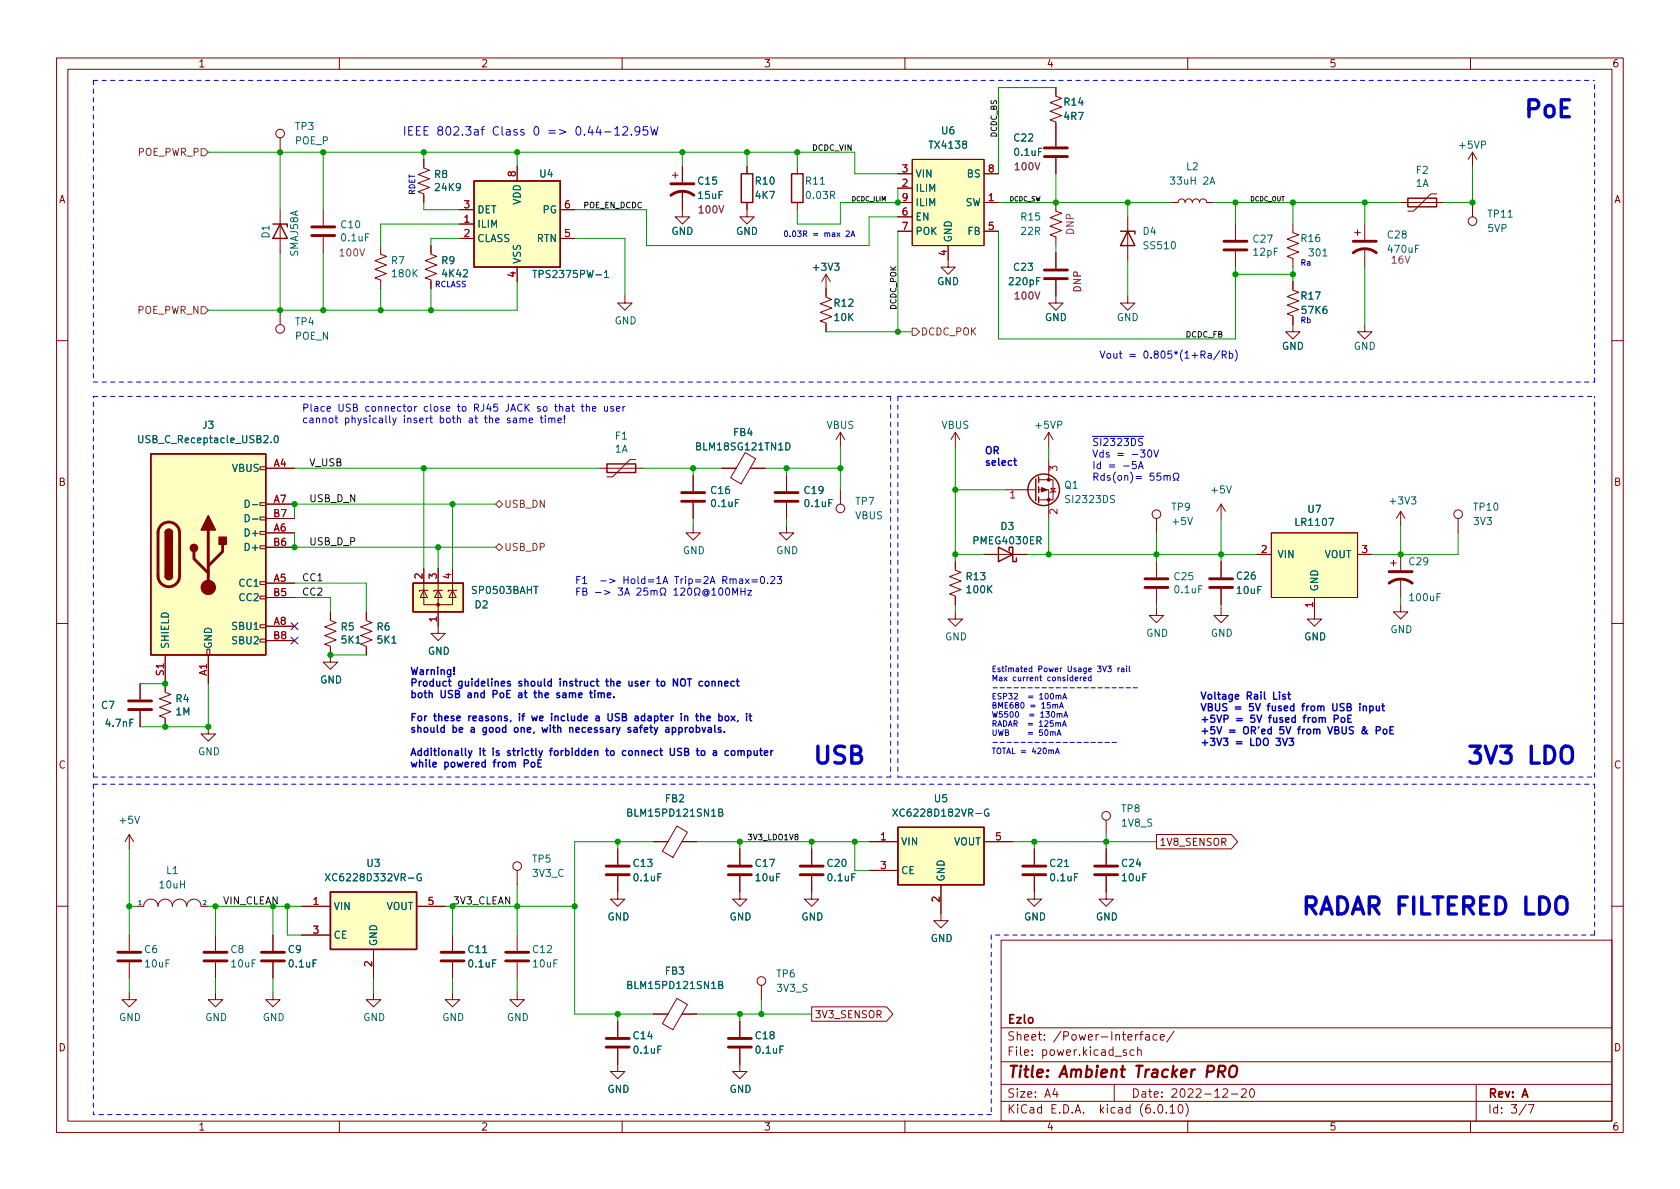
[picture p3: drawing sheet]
<svg xmlns="http://www.w3.org/2000/svg" width="297mm" height="210mm" viewBox="0 0 297 210" stroke-linecap="round" stroke-linejoin="round" font-family="sans-serif">
<g fill="none" stroke="#840000" stroke-width=".18">
<path d="M10 10.2h277v190.1h-277zM12 12.2h273v186.1h-273zM60 10.2v2M110 10.2v2M160 10.2v2M186.7 15.5v1.5l1 .4-2 .8 2 .7-2 .8 2 .7-2 .8 1 .4v4.3M210 10.2v2M260 10.2v2M49.5 24.4v2.5M49.5 37.1v7.6M57.1 37.1v2.8M74.9 28.2v1.5l1 .4-2 .8 2 .7-2 .8 2 .7-2 .8 1 .4v1.5"/>
<path d="M81.3 39.6h2.5M81.3 37.1h2.5M91.4 29.5v2.5M99.1 37.1h2.5M118.9 31h1M119.4 30.5v1M120.6 33.8v4.5h1.3l-1.3 1.3-1.2-1.3h1.2M120.6 29.5v2.8M132.1 35.8v2.5h1.2l-1.2 1.3-1.3-1.3h1.3M132.1 29.5v1.2M141 29.5v1.2M141 35.8v1.3"/>
<path d="M158.7 35.8h2.6M158.7 33.3h2.6M158.7 30.7h2.6M158.7 38.3h2.6M161.3 28.2h12.7v15.2h-12.7zM174 35.8h2.5M174 30.7h2.5M186.7 35.8v1.5l1 .4-2 .8 2 .7-2 .8 2 .8-2 .7 1 .4v1.5M186.7 27.9v2.8M199.4 38.3v7.7M207 35.8h1.3a.64 .64 0 0 1 .6-.6 .64 .64 0 0 1 .6 .6 .64 .64 0 0 1 .7-.6 .64 .64 0 0 1 .6 .6 .64 .64 0 0 1 .7-.6 .64 .64 0 0 1 .6 .6 .64 .64 0 0 1 .6-.6 .64 .64 0 0 1 .7 .6h1.2M218.4 39.6v2.8"/>
<path d="M228.6 39.6v1.5l1 .4-2 .8 2 .7-2 .8 2 .8-2 .7 1 .4v1.5M241.3 39.6v2.8M247.6 35.8h7.7M254 34.3h-1l-3.1 3h-1M260.3 26.9l-.7 1.3M260.3 26.9v2.6M260.3 35.8v2.5M260.3 26.9l.8 1.3M49.5 54.9v2.5M57.1 41.9v2.8M67.3 43.4v1.6l1 .3-2 .8 2 .8-2 .7 2 .8-2 .7 1 .4v1.5M76.2 43.4v1.6l1 .3-2 .8 2 .8-2 .7 2 .8-2 .7 1 .4v1.5"/>
<path d="M81.3 42.2h2.5M91.4 47.2v2.6M99.1 42.2h2.5M110.5 52.3v1.3h1.3l-1.3 1.3-1.3-1.3h1.3M146 48.5v4.1l1.1 .4-2.1 .7 2.1 .8-2.1 .7 2.1 .8-2.1 .8 1 .3v1.6M146 48.5l-.7 1.3M146 48.5l.8 1.3M158.7 40.9h2.6M167.6 43.4v3.8h1.3l-1.3 1.3-1.2-1.3h1.2M174 40.9h2.5M186.7 49.5v4.1h1.3l-1.3 1.3-1.3-1.3h1.3M186.7 44.7v2.8"/>
<path d="M199.4 52.3v1.3h1.3l-1.3 1.3-1.3-1.3h1.3M218.4 44.4v2.8M228.6 49.8v1.5l1 .4-2 .7 2 .8-2 .8 2 .7-2 .8 1 .4v2.8h1.3l-1.3 1.2-1.3-1.2h1.3M239.5 41.1h1M240 40.6v1.1M241.3 57.4v1.3h1.3l-1.3 1.2-1.3-1.2h1.3M241.3 43.9v3.3M10 60.2h2M148.6 76.4v2.6M148.6 76.4l-.8 1.3M148.6 76.4l.8 1.3M168.9 76.4v2.6"/>
<path d="M168.9 76.4l-.8 1.3M168.9 76.4l.8 1.3M185.4 76.4l-.7 1.3M185.4 76.4v2.6M185.4 76.4l.8 1.3M285 60.2h2M46 96.5h1v.5h-1zM46 94h1v.5h-1zM46 91.4h1v.5h-1zM46 88.9h1v.5h-1zM46 82.5h1v.6h-1zM47 82.8h5.1"/>
<path d="M47 94.2h5.1M47 89.1h5.1M47 96.8h5.1M47 91.7h5.1M106 82.8h7.7M112.4 81.3h-1l-3.1 3h-1M122.6 93v1.2h1.2l-1.2 1.3-1.3-1.3h1.3M122.6 84.1v2.8M122.6 88.9v2.8M127.6 82.8h2.6M131.7 80l1.9 1.1-2.6 4.5-1.8-1.1zM132.7 82.8h2.6"/>
<path d="M139.1 93v1.2h1.2l-1.2 1.3-1.3-1.3h1.3M139.1 84.1v2.8M139.1 88.9v2.8M148.6 86.6v2.5M168.9 99.3v1.5l1 .4-2 .8 2 .7-2 .8 2 .8-2 .7 1 .4v1.5M174 98h7.6M177.8 86.6h5.3M183.6 86.6h1.8v5.1M183.6 84.8h2.6v3.6h-2.6M185.4 81.5v3.3M185.8 86.4h.8l-.4 .6zM186.7 86.9l-.1 .1h-.8l-.1 .1"/>
<path d="M204.5 91.7v2.5M204.5 99.3v2.8M215.9 89.1v2.6M215.9 99.3v2.8M215.9 89.1l-.8 1.3M215.9 89.1l.8 1.3M222.2 98h2.6M224.8 94.2h15.2v11.5h-15.2zM240 98h2.6M245.9 99.6h1M246.4 99.1v1M247.6 90.4v2.6"/>
<path d="M247.6 98v2.8M247.6 90.4l-.7 1.3M247.6 90.4l.8 1.3M257.8 91.7v2.5M10 110.2h2M29.2 115.8v6.6l1 .4-2 .8 2 .7-2 .8 2 .8-2 .7 1 .4v1.5M36.6 114.8h.5v1h-.5zM36.8 115.8v5.1M46 113h1v.5h-1zM46 110.5h1v.5h-1zM46 105.4h1v.5h-1zM46 102.9h1v.5h-1z"/>
<path d="M47 103.1h5.1M47 110.7h5.1M47 105.7h5.1M47 113.3h5.1M58.4 108.2v1.5l1 .4-2 .8 2 .7-2 .8 2 .8-2 .7 1 .4v2.8h1.3l-1.3 1.3-1.3-1.3h1.3M64.8 108.2v1.5l1 .4-2 .8 2 .7-2 .8 2 .8-2 .7 1 .4v1.5M74.9 104.4v2.5h5.1v-2.5M74.9 104.4l.7 1.3h-1.3zM74.9 100.6v3.8M75.7 104.4h-1.5v.2M77.5 100.6v11.4h1.2l-1.2 1.3-1.3-1.3h1.3M77.5 104.4l.6 1.3h-1.3z"/>
<path d="M78.2 104.4h-1.5v.2M80 104.4l.6 1.3h-1.2zM80 100.6v3.8M80.8 104.4h-1.6v.2M168.9 108.2v1.3h1.3l-1.3 1.2-1.3-1.2h1.3M204.5 107.6v1.2h1.2l-1.2 1.3-1.3-1.3h1.3M204.5 104.1v2.8M215.9 107.6v1.2h1.3l-1.3 1.3-1.3-1.3h1.3M215.9 104.1v2.8M232.4 105.7v3.8h1.3l-1.3 1.2-1.3-1.2h1.3M247.6 106.9v1.3h1.3l-1.3 1.3-1.2-1.3h1.2M247.6 102.4v3.3"/>
<path d="M285 110.2h2M24.8 120.9v2.8M24.8 125.7v2.8M36.8 128.5v1.3h1.3l-1.3 1.3-1.2-1.3h1.2M22.9 147.6l-.8 1.2M22.9 147.6v2.5M22.9 147.6l.7 1.2M91.4 153.9v2.6M109.2 154.9v4.1h1.3l-1.3 1.3-1.3-1.3h1.3M109.2 150.1v2.8M115.6 148.8h2.5M119.7 146.1l1.8 1.1-2.5 4.4-1.9-1.1z"/>
<path d="M120.6 148.8h2.6M130.8 154.9v4.1h1.3l-1.3 1.3-1.3-1.3h1.3M130.8 150.1v2.8M143.5 154.9v4.1h1.3l-1.3 1.3-1.3-1.3h1.3M143.5 150.1v2.8M153.7 148.8h5M153.7 153.9h5M166.4 156.5v6.3h1.2l-1.2 1.3-1.3-1.3h1.3M174 148.8h5.1M182.9 154.9v4.1h1.2l-1.2 1.3-1.3-1.3h1.3M182.9 150.1v2.8M195.6 154.9v4.1h1.2l-1.2 1.3-1.3-1.3h1.3"/>
<path d="M195.6 145v2.6M195.6 150.1v2.8M204.5 147.6h13.2l1.1 1.2-1.1 1.3h-13.2zM10 160.2h2M22.9 175.5v1.3h1.2l-1.2 1.2-1.3-1.2h1.3M22.9 165.3v2.8M22.9 170.2v2.8M24.1 160.3h1.3a1.27 1.27 0 0 1 1.3-1.3 1.27 1.27 0 0 1 1.2 1.3 1.27 1.27 0 0 1 1.3-1.3 1.27 1.27 0 0 1 1.3 1.3 1.27 1.27 0 0 1 1.2-1.3 1.27 1.27 0 0 1 1.3 1.3 1.27 1.27 0 0 1 1.3-1.3 1.27 1.27 0 0 1 1.3 1.3h1.2M38.1 175.5v1.3h1.3l-1.3 1.2-1.3-1.2h1.3M38.1 165.3v2.8M38.1 170.2v2.8M48.3 175.5v1.3h1.2l-1.2 1.2-1.3-1.2h1.3"/>
<path d="M48.3 165.3v2.8M48.3 170.2v2.8M53.3 160.3h5.1M53.3 165.3h5.1M66 175.5v1.3h1.3l-1.3 1.2-1.2-1.2h1.2M66 167.9v5.1M73.7 160.3h5M80 175.5v1.3h1.3l-1.3 1.2-1.3-1.2h1.3M80 165.3v2.8M80 170.2v2.8M91.4 175.5v1.3h1.3l-1.3 1.2-1.2-1.2h1.2M91.4 165.3v2.8"/>
<path d="M91.4 170.2v2.8M115.6 179.3h2.5M119.7 176.5l1.8 1.1-2.5 4.5-1.9-1.1zM120.6 179.3h2.6M134.6 174.2v2.6M143.5 178h13.3l1.1 1.3-1.1 1.3h-13.3zM177 166.3h108v32h-108zM285 160.2h2M60 198.3v2M109.2 185.4v4.1h1.3l-1.3 1.2-1.3-1.2h1.3M109.2 180.6v2.8M110 198.3v2"/>
<path d="M130.8 185.4v4.1h1.3l-1.3 1.2-1.3-1.2h1.3M130.8 180.6v2.8M160 198.3v2M177 194.8h108M177 191.8h108M177 187.8h108M177 181.8h108M186.5 192.5l-.4 1h1M186.9 193v1M197 191.8v3M199.1 185.7l-.3-.1-.2 .2v.3l.5 .1v.4h-.5M200.5 185.7l-.4-.1-.3 .3v.4l.1 .3h.6"/>
<path d="M201.1 185.8l.3-.2 .3 .1 .1 .9M201.1 185.1v1.5M201.5 182.9h.6M202.1 182.4l-.4 .2v1.3M202.6 183h.5l.1 .9M203.2 183.3l-.5 .1a.29 .29 0 0 0-.2 .2 .29 .29 0 0 0 .2 .3h.5M204.6 183l-.5-.1-.2 .3v.4l.1 .3h.6M204.9 195.4l.2-.1a.81 .81 0 0 1 .6 .7 .81 .81 0 0 1-.3 .8h-.2a.81 .81 0 0 1-.6-.6 .81 .81 0 0 1 .3-.8zM205.1 183.4l.8-.1-.1-.3-.4-.1-.3 .2 .1 .8h.6M206.2 196.7v.1M206.9 195.8l.4-.5v1.5M206.9 196.8h.8"/>
<path d="M207.6 182.4l-1.3 1.9M208.5 195.4l.1-.1a.81 .81 0 0 1 .6 .7 .81 .81 0 0 1-.3 .8h-.1a.81 .81 0 0 1-.6-.6 .81 .81 0 0 1 .3-.8zM209.6 195.1a1.72 1.72 0 0 1 0 2.3M210 198.3v2M216.2 192.7l.6-.2 .2 .2 .1 .3-1 1h1M217.7 193.5h1.2M219.5 192.7l.6-.2 .2 .2 .1 .3-1 1h1M221.1 192.7l.2-.2a.81 .81 0 0 1 .6 .7 .81 .81 0 0 1-.3 .8h-.2a.81 .81 0 0 1-.3-1.3zM260 198.3v2M261 191.8v6.5M269.9 195.3l-1.3 1.9M270.2 195.3h1l-.6 1.5"/>
<circle cx="49.5" cy="23.6" r=".76"/>
<circle cx="260.4" cy="39.1" r=".76"/>
<circle cx="49.5" cy="58.2" r=".76"/>
<circle cx="148.6" cy="89.9" r=".76"/>
<circle cx="204.5" cy="90.9" r=".76"/>
<circle cx="257.8" cy="90.9" r=".76"/>
<circle cx="91.4" cy="153.2" r=".76"/>
<circle cx="195.6" cy="144.3" r=".76"/>
<circle cx="134.6" cy="173.5" r=".76"/>
</g>
<path d="M215.4 189.5h.8a.55 .55 0 0 0 .5-.5 .55 .55 0 0 0-.4-.5h-.7l-.3 2M215.9 189.5l.6 1M217.5 188.7a.69 .69 0 0 1 1.2 0 1.47 1.47 0 0 1-.6 1.8l-.6-.1a1.5 1.5 0 0 1 0-1.7z" fill="none" stroke="#840000" stroke-width=".4"/>
<g fill="none" stroke="#840000" stroke-width=".51">
<path d="M118.6 34.5a3.3 3.3 0 0 1 4.1 0M118.6 32.5h4.1M184.7 27.7h4M184.7 26.2h4M55.1 41.7h4.1M55.1 40.1h4.1M184.7 47.7h4M184.7 49.3h4M216.4 42.7h4.1M216.4 44.2h4.1M239.3 44.7a3.3 3.3 0 0 1 4 0M239.3 42.7h4"/>
<path d="M28.5 92.9a1.91 1.91 0 0 1 2.1-.4 1.91 1.91 0 0 1 1.1 1.7v7.7a1.91 1.91 0 0 1-1.9 1.9 1.91 1.91 0 0 1-1.9-1.9v-7.8l.2-.7zM34.3 97.5v1.3l2.5 2.5M36.8 93.7v10.2M39.4 96.3v1.2l-2.6 2.6M120.5 88.6h4.1M120.5 87.1h4.1M137 88.6h4.1M137 87.1h4.1M202.4 103.9h4.1M202.4 102.4h4.1M213.9 103.9h4M213.9 102.4h4"/>
<path d="M245.6 103.1a3.3 3.3 0 0 1 4.1 0M245.6 101.1h4.1M22.7 125.5h4.1M22.7 123.9h4.1M107.2 154.7h4.1M107.2 153.2h4.1M128.8 154.7h4M128.8 153.2h4M141.5 154.7h4M141.5 153.2h4M180.8 154.7h4.1M180.8 153.2h4.1"/>
<path d="M193.5 154.7h4.1M193.5 153.2h4.1M20.8 169.9h4.1M20.8 168.4h4.1M36.1 169.9h4M36.1 168.4h4M46.2 169.9h4.1M46.2 168.4h4.1M78 169.9h4M78 168.4h4M89.4 169.9h4.1M89.4 168.4h4.1"/>
<path d="M107.2 185.2h4.1M107.2 183.6h4.1M128.8 185.2h4M128.8 183.6h4"/>
</g>
<g fill="#ffffc2" stroke="#ffffc2" stroke-width=".18">
<path d="M158.7 146.3h15.3v10.2h-15.3z"/>
<path d="M224.8 94.2h15.2v11.5h-15.2z"/>
<path d="M73 103.1h8.9v5.1h-8.9z"/>
<path d="M26.7 80.3h20.3v35.5h-20.3z"/>
<path d="M83.8 32h15.3v15.2h-15.3z"/>
<path d="M58.4 157.7h15.3v10.2h-15.3z"/>
<path d="M161.3 28.2h12.7v15.2h-12.7z"/>
</g>
<g fill="none" stroke="#840000" stroke-width=".25">
<path d="M48.3 39.6h2.5v.5M49.5 39.6l1.3 2.6h-2.5zM83.8 32h15.3v15.2h-15.3zM131.1 30.7h2v5.1h-2zM140 30.7h2v5.1h-2zM248.9 35h5.1v1.6h-5.1zM198.1 40.9h2.6v.5M199.4 40.9l1.3 2.5h-2.6zM26.7 80.3h20.3v35.5h-20.3zM29.2 94.2a.64 .64 0 0 1 .6-.6 .64 .64 0 0 1 .7 .6M107.3 82h5.1v1.6h-5.1zM176.5 96.8l2.6 1.2-2.6 1.3z"/>
<path d="M178.4 97.4v-.6h.7v2.5h.6v-.6M183.1 84.7v3.8M183.6 84.3v1M183.6 86.1v1M183.6 87.9v1M29.2 101.8a.64 .64 0 0 0 .6 .7 .64 .64 0 0 0 .7-.7M73 103.1h8.9v5.1h-8.9zM58.4 157.7h15.3v10.2h-15.3zM158.7 146.3h15.3v10.2h-15.3z"/>
<circle cx="184.5" cy="86.6" r="2.79"/>
</g>
<g fill="none" stroke="#006464" stroke-width=".18">
<path d="M213.9 32.6l.5-1.3 .4 1.3M94.2 47.8h.7M106.9 48.2l.3-.4v1.3M106.9 49.1h.7M24.5 77v1.1l.3 .2h.2l.2-.2v-1.1M48.6 77.1l.2-.1a.68 .68 0 0 1 .4 .7 .68 .68 0 0 1-.4 .6l-.2-.1-.1-.4zM43.4 88.5a.64 .64 0 0 1 .7 .6 .64 .64 0 0 1-.7 .6zM43.4 91a.64 .64 0 0 1 .7 .6 .64 .64 0 0 1-.7 .7zM57.5 154.5l.9 1.3M58.4 154.5l-.9 1.3M74.4 154.6a.59 .59 0 0 0-.7 .5 .59 .59 0 0 0 .7 .6l.1-.5h-.2M127.1 143.7l.5-.1 .2-.2-.1-.2-.6-.1v1.2h.5l.2-.1v-.3l-.3-.2"/>
<path d="M157.8 143.1l.9 1.2M158.7 143.1l-.9 1.2M174.8 143.1a.59 .59 0 0 0-.8 .6 .59 .59 0 0 0 .8 .6v-.5h-.2M127.1 174.1h.5l.2-.2-.1-.2-.6-.2v1.3h.5l.2-.1v-.3l-.3-.3"/>
</g>
<g fill="#840000" stroke="#840000" stroke-width=".18">
<path d="M184.1 86.2l1.1 .4-1.1 .4z"/>
<circle cx="77.5" cy="106.9" r=".25"/>
<circle cx="36.8" cy="103.9" r="1.27"/>
<circle cx="185.4" cy="88.4" r=".25"/>
<circle cx="185.4" cy="84.8" r=".25"/>
</g>
<g fill="#840000" stroke="#840000" stroke-width=".25">
<path d="M29.2 101.8h1.3a.64 .64 0 0 1-.7 .7 .64 .64 0 0 1-.6-.7z"/>
<path d="M29.2 94.2h1.3v7.6h-1.3z"/>
<path d="M29.4 93.8a.64 .64 0 0 1 .7-.2 .64 .64 0 0 1 .4 .6h-1.3z"/>
<path d="M36.8 91.2l1.3 2.5h-2.5z"/>
<path d="M38.7 95h1.3v1.3h-1.3z"/>
<circle cx="34.3" cy="96.9" r=".63"/>
</g>
<path d="M35.6 26.3h.6l.6 .6-.6 .7h-.6zM35.6 54.2h.6l.6 .7-.6 .6h-.6zM161.3 58h.6l.7 .7-.7 .6h-.6zM87.6 96.8l.7-.7 .6 .7-.6 .6zM87.6 89.1l.7-.6 .6 .6-.6 .7z" fill="none" stroke="#725600" stroke-width=".18"/>
<path d="M140.7 147.9l-.2-.1 .1-.2h.4l.1 .2-.6 .3 .2 .4 .4-.2-.2-.4" fill="none" stroke="#0f0f0f" stroke-width=".18"/>
<g fill="none" stroke="#0000c2" stroke-width=".18">
<path d="M106.9 23.3h1.2M108.7 22.8l.4-.4v1.5M108.7 23.9h.9M110.1 22.5l.6-.1 .2 .1 .1 .3-.9 1.1h.9M111.6 23.8v.1M113.1 23l-.3 .3h-.2l-.3-.3 .1-.5 .4-.1 .3 .1a.99 .99 0 0 1-.4 1.4h-.3M114.5 22.4h-.7l-.1 .7 .2-.1h.5l.2 .3-.1 .5-.2 .1-.6-.1M115.1 22.4l.3 1.5 .3-1.1 .3 1.1 .3-1.5M149.6 40.9l.4-.1 .2 .3-.6 .7h.6M150.5 41.8l.3-1 .3 1M150.6 41.6h.4M90.2 74l-.3-.1-.2 .2 .1 .2 .4 .1v.3h-.5"/>
<path d="M90.8 74h.5v.8M91.3 74.2l-.4 .1-.2 .2 .2 .3 .4-.1M91.9 74l.2-.1 .3 .1 .1 .8M91.9 73.9v.9M92.5 74.1l.2-.2 .3 .1v.8M93.6 74.3l.6-.1-.1-.2-.3-.1-.2 .2v.6h.5M95.5 73.9h.5M95.7 73.5v1.1l.3 .2M96.4 73.5v.1M96.4 73.9v.9M97 74l.2-.1 .3 .1 .1 .8M97 73.9v.9"/>
<path d="M97.6 74.1l.1-.2 .3 .1 .1 .8M98.7 74.3l.6-.1-.1-.2-.4-.1-.1 .2v.6h.5M99.8 74.6v.2M99.8 73.5v.8M100.1 71.9h.5v.8M100.6 72.2h-.4l-.2 .2 .2 .3h.4M101.1 71.9h.5M101.3 71.5v1l.3 .2M102.8 71.9h.4M102.9 71.5v1l.3 .2M103.7 72l.2-.1h.3v.8M103.7 71.5v1.2"/>
<path d="M104.8 72.3l.6-.1-.1-.3h-.4l-.1 .2v.6h.5M106.9 71.9v.8h.3l.2-.1M107.4 71.9v.8M108.4 71.9h-.3l-.1 .2v.1l.4 .2v.3h-.4M109 72.3l.6-.1-.1-.3h-.3l-.2 .2 .1 .6h.4M110.1 71.9v.8M110.5 71.9l-.4 .2M201.6 79.6h.8l-.4 .5 .4 .1v.5l-.2 .1-.6-.1M203.1 79.6h.1a.68 .68 0 0 1 .5 .6 .68 .68 0 0 1-.5 .6 .84 .84 0 0 1-.1-1.2zM204 79.6l.4 1.2 .4-1.2M213.6 62.6h.5l.1 .7M214.2 62.8l-.5 .1-.1 .1 .1 .3h.5"/>
<path d="M215.7 62l-1.1 1.6M216.1 62.7h.6l.1-.2v-.3l-.7-.1v1.2M216.4 62.7l.4 .6M217.4 62.6l.3-.1 .3 .2-.1 .6h-.5M217.4 62.1v1.2M218.4 61.9a1.46 1.46 0 0 1 0 1.9M193.4 84.3h.6l.1-.2v-.3l-.7-.1v1.2M193.7 84.3l.4 .6M195.2 84.1h-.3l-.3 .2 .1 .6h.5M195.2 83.7v1.2M196.3 84.1h-.3l-.2 .2v.1l.5 .2v.3h-.5M197.2 83.5a1.46 1.46 0 0 0 0 1.9"/>
<path d="M197.8 84.1h.3l.2 .2v.4l-.2 .2h-.3l-.1-.2zM198.9 84.2l.1-.1h.3l.1 .8M198.9 84.1v.8M199.9 83.5a1.46 1.46 0 0 1 0 1.9M200.9 81.6h-.6l-.1 .6 .2-.1 .4 .1 .1 .1v.5l-.2 .1-.5-.1M200.9 84.3h.9M200.9 84.6h.9M201.3 82.9l.4-1.3 .4 1.3M201.4 82.5h.6M204 83.7h-.6l-.1 .6 .2-.2 .4 .1 .2 .2-.1 .4-.2 .1-.5-.1M205.2 83.7h-.6l-.1 .6 .2-.2 .5 .1 .1 .2-.1 .4-.2 .1-.5-.1M205.8 84.2l.2-.1h.3l.1 .8"/>
<path d="M205.8 84.1v.8M206.4 84.3l.1-.2h.3l.1 .8M207.4 84.9h.4v-.2a.54 .54 0 0 1-.3-.8 .54 .54 0 0 1 .7-.2 .58 .58 0 0 1-.1 1v.2h.3M102 104.6h.4M102.6 104h-.6v1.2M103.1 104.6l.5-.1 .1-.2v-.2l-.6-.1v1.2h.5l.1-.1 .1-.3-.3-.2M105.3 104.8h1M106.9 104.4l.9 .4-.9 .3M109.3 104h.8l-.4 .5 .3 .1v.5l-.2 .1-.5-.1M110.4 105.2l.5-1.2 .4 1.2M110.6 104.9h.6M112.6 104.1l.5-.1 .2 .3-.7 .9h.7"/>
<path d="M114.5 104h-.6l-.1 .6 .2-.1h.4l.2 .2-.1 .4-.2 .1-.5-.1M115.1 104.5l.2-.1 .3 .1v.7M115.1 104.4v.8M115.6 104.6l.2-.2 .3 .1 .1 .7M116.7 105.2h.3v-.2a.54 .54 0 0 1-.2-.7 .54 .54 0 0 1 .7-.3 .58 .58 0 0 1-.1 1v.2h.3M119.2 104.3l.3-.3v1.2M119.2 105.2h.7M120.4 104.1l.4-.1 .3 .3-.8 .9h.8M121.7 104.1l.2-.1a.68 .68 0 0 1 .4 .6 .68 .68 0 0 1-.4 .6l-.2-.1-.1-.3zM122.8 105.2h.3v-.2a.54 .54 0 0 1-.3-.7 .54 .54 0 0 1 .8-.3 .58 .58 0 0 1-.2 1v.2h.4M125.1 104.6a.31 .31 0 0 0-.5 0 .31 .31 0 0 0 0 .5 .31 .31 0 0 0 .5-.1M125.1 104.5v.5l.1 .1a.55 .55 0 0 0-.3-.9 .55 .55 0 0 0-.7 .6 .61 .61 0 0 0 .4 .6 .61 .61 0 0 0 .7-.2"/>
<path d="M125.9 104.3l.3-.3v1.2M125.9 105.2h.7M127.3 104h.1a.68 .68 0 0 1 .4 .6 .68 .68 0 0 1-.4 .6 .84 .84 0 0 1-.1-1.2zM128.4 104.1l.2-.1a.68 .68 0 0 1 .4 .6 .68 .68 0 0 1-.4 .6l-.2-.1-.1-.3zM129.6 105.2v-1.2l.4 .9 .4-.9v1.2M130.8 102.4h.4l.1 .8M131 104.6h.7M131 104v1.2M131.3 102.7h-.4l-.2 .2 .2 .3 .4-.1M131.7 104v1.2M131.8 102.4l.7 .8M132.2 104.4h.7l-.7 .8h.7"/>
<path d="M132.5 102.4l-.7 .8M132.9 102.5h1M132.9 102.9h1M134.6 102.1l.2-.2a.68 .68 0 0 1 .4 .7 .68 .68 0 0 1-.4 .6l-.2-.1-.1-.4zM135.7 103.1v.1M136.3 102.1l.5-.2 .2 .4-.8 .9h.8M137.4 101.9h.8l-.4 .5 .3 .1v.6l-.1 .1-.6-.1M191 119.7v.7M191.3 119.7l-.3 .2M192.9 119.8l-.3-.1-.2 .2 .1 .4h.4M192.9 119.4v1M195.9 117.8h.6l-.4 .4 .3 .1v.4l-.1 .1-.4-.1"/>
<path d="M197.7 118.1v.7M198 118.1l-.3 .2M198.3 118.2h.4v.6M198.7 118.4l-.5 .1 .2 .3 .3-.1M199.2 117.8v.1M199.2 118.1v.7M199.7 117.8v.8l.1 .2M175.6 121.6h.7M175.6 131.3h.7M176.8 121.6h.8M176.8 131.3h.8M178.1 121.6h.7"/>
<path d="M178.1 131.3h.7M179.3 121.6h.8M179.3 131.3h.8M180.5 121.6h.8M180.5 131.3h.8M181.8 121.6h.7M181.8 131.3h.7M183 121.6h.8M183 131.3h.8M184.2 121.6h.8M184.2 131.3h.8M185.5 121.6h.7"/>
<path d="M185.5 131.3h.7M185.7 129.5l.4-.1v.7M185.7 129.4v.7M185.9 132.8l.1-.2 .2 .1 .1 .6M186.1 124.7l.4-.1 .1 .6M186.1 129.5l.2-.1h.2l.1 .7M186.6 124.7l.1-.1h.3v.6M186.6 133.3l.4-1 .3 1M186.7 127.9l.4-.1v.6M186.7 123h.4v.6M186.7 121.6h.8M186.7 122.9v.7"/>
<path d="M186.7 131.3h.8M186.7 133h.5M186.9 126.3l.4-.1v.6M186.9 130.1l.3-1 .4 1M186.9 126.2v.6M187 129.8h.5M187.1 127.9l.1-.1h.3v.6M187.1 123.1l.2-.2 .2 .1 .1 .6M187.3 125.2l.4-1 .3 1M187.3 126.3l.2-.1h.2l.1 .6M187.4 124.9h.5M187.9 128.4l.3-1 .3 1"/>
<path d="M187.9 123.6l.3-1 .4 1M188 121.6h.7M188 128.2h.4M188 131.3h.7M188 123.3h.5M188.1 126.8l.3-1 .4 1M188.2 126.5h.5M189.2 121.6h.8M189.2 131.3h.8M190.1 120.1l.5-.1-.1-.2-.3-.1-.1 .2v.4h.4M190.4 121.6h.8M190.4 131.3h.8"/>
<path d="M191.6 120.1l.5-.1-.1-.2-.3-.1-.1 .2v.4h.4M191.7 121.6h.7M191.7 131.3h.7M192.9 121.6h.8M192.9 131.3h.8M194.1 121.6h.8M194.1 131.3h.8M195.4 121.6h.7M195.4 131.3h.7M196.6 121.6h.8M196.6 131.3h.8M197.9 121.6h.7"/>
<path d="M199.1 121.6h.8M200.3 121.6h.8"/>
</g>
<path d="M276.5 132.1a1 1 0 0 1 1-.1 1 1 0 0 1 .5 .9v1a1 1 0 0 1-1 1.1 1 1 0 0 1-1-1.1v-1l.2-.5z" fill="none" stroke="#0000c2" stroke-width=".6"/>
<g fill="none" stroke="#0000c2" stroke-width=".25">
<path d="M179.2 81.4h.5M179.4 81v1.1l.3 .2M94 134.9l.1-.1 .4 .1 .1 .5-.2 .2h-.3l-.1-.1zM95.1 135h.4M95.7 134.4h-.6v1.2h.6M104.2 122.5h.5M104.4 122.1v1.1l.3 .2M105.2 122.5v.9M105.8 122.6l.1-.1 .3 .1 .1 .8M105.8 122.5v.9M106.3 122.7l.2-.2 .3 .1v.8M107.4 122.9l.6-.1-.1-.2-.3-.1-.2 .2v.6h.5"/>
<path d="M108.5 123.2v.2M121.2 128.7v.8M121.5 128.7l-.3 .2M122 128.8l.1-.1 .4 .1 .1 .5-.2 .1-.3 .1-.1-.1zM123 126.6h.5M123.1 128.7h.4l.2 .2-.1 .5h-.5M123.1 128.2v1.3M123.2 126.2v1.1l.3 .2M123.9 126.7l.2-.1 .3 .1v.8M123.9 126.2v1.3M124.1 128.7l.3 .8 .3-.8M124.2 120.5h-.4l-.2 .2 .1 .6h.5"/>
<path d="M124.8 120.5h.3l.3 .2v.4l-.3 .2h-.3l-.1-.2zM125 127l.6-.1-.1-.2-.3-.1-.2 .2v.6h.5M125.2 128.7h.5l.1 .8M125.8 129h-.4l-.2 .2 .2 .3 .4-.1M125.9 120.6l.2-.1h.3v.8M125.9 120.5v.8M126.4 128.2v1.1l.2 .2M127 120.6l.2-.1h.3l.1 .8M127 120.5v.8M127.1 126.7l.4-.1 .2 .2-.1 .6h-.5M127.1 126.2v1.3M127.5 128.7h-.3l-.2 .1v.2l.5 .1v.3h-.5"/>
<path d="M128.1 129.4v.1M128.1 120.9l.6-.1v-.3h-.4l-.2 .2 .1 .6h.5M128.3 126.7l.1-.1 .4 .1 .1 .5-.2 .2-.3 .1-.1-.2zM128.8 132.8l-.4-.1-.2 .3 .1 .5h.5M129.3 126.6l.6 .9M129.4 132.8l.3-.1 .2 .3v.3l-.2 .3-.3-.1-.1-.2zM129.8 120.5h-.3l-.3 .2 .1 .6h.5M129.9 126.6l-.6 .9M130.2 120.5h.5M130.4 120.1v1l.3 .2M130.5 127.4l-.1 .2M130.5 132.9l.2-.2 .3 .1v.8"/>
<path d="M130.5 132.7v.9M131 132.9l.2-.2 .3 .1 .1 .8M132 126.2v.1M132 126.6v.9M132.2 132.8l.3-.1 .3 .3-.1 .5h-.5M132.2 132.7v1.3M132.4 126.6h.5M132.6 126.2v1.1l.3 .2M133.3 132.7l.1 .8 .3 .1 .2-.1M133.9 132.7v.9M134.3 132.7h.5M134.5 132.3v1.1l.3 .2"/>
<path d="M135.1 133.2l.7-.2-.1-.2-.4-.1-.2 .2 .1 .6h.5M136.3 132.7v.9M136.7 132.7l-.4 .3M225.6 130.6h.8l-.4 .4 .3 .2v.5l-.1 .1-.6-.1M226.8 130.6l.4 1.2 .4-1.2M227.3 122.9l-.3-.1-.2 .2v.2l.5 .1v.3h-.5M227.7 122.8h.5M227.9 122.4v1.1l.3 .1M227.9 130.6h.8l-.4 .4 .3 .2v.5l-.1 .1-.6-.1M235.9 127.1h.6l.1-.2v-.3l-.7-.1v1.2M237.2 126.9h.3l.3 .2v.4l-.3 .2h-.3l-.1-.2zM238.3 127.1h.4"/>
<path d="M238.9 126.5h-.6v1.2h.6M240.4 124.4v.1M240.4 124.8v.9M241 125l.2-.2 .3 .1 .1 .8M241 124.8v.9M241.6 129.1l-.2 .6a.34 .34 0 0 1-.5 0 .34 .34 0 0 1 0-.5l.5-.4-.1-.2h-.3a1.21 1.21 0 0 0 .8 1.2M242.2 124.9l.4-.1 .2 .3-.1 .5h-.5M242.2 124.8v1.3M243.3 124.8l.1 .8 .3 .1 .2-.1M243.3 129.2l.6-.1 .2-.2-.1-.3-.7-.1v1.3M243.9 124.8v.9M244.3 124.8h.5"/>
<path d="M244.5 124.4v1.1l.3 .2M244.7 129l.3-.1 .2 .3v.3l-.2 .3-.3-.1-.2-.2zM245.8 129.1h.4M246.4 128.5h-.6v1.3h.6"/>
</g>
<g fill="none" stroke="#0000c2" stroke-width=".18" stroke-dasharray=".8 .8">
<path d="M16.5 14.2v53.4M16.5 14.2h265.4M16.5 67.6h265.4M16.5 70.1h141M157.5 70.1v67.3M158.7 70.1h123.2M158.7 70.1v67.3M281.9 67.6v-53.4M16.5 138.7h265.4M16.5 138.7v58.4M16.5 137.4v-67.3M157.5 137.4h-141"/>
<path d="M158.7 137.4h123.2M281.9 138.7v26.6M281.9 137.4v-67.3M175.3 165.3v31.8M281.9 165.3h-106.6M175.3 197.1h-158.8"/>
</g>
<g fill="none" stroke="#009600" stroke-width=".18">
<path d="M186.7 15.5h-10.2v15.2M36.8 26.9h114.3v3.8h7.6M49.5 26.9v10.2M57.1 26.9v10.2M74.9 26.9v1.3M74.9 35.8v1.3h6.4M81.3 39.6h-14v3.8M91.4 26.9v2.6M101.6 37.1h12.7v6.3h39.4v-5.1h5M120.6 26.9v2.6M132.1 26.9v2.6M141 26.9v2.6"/>
<path d="M158.7 33.3v2.5h-10.1v3.8h-7.6v-2.5M176.5 35.8h30.5M186.7 30.7v5.1M199.4 35.8v2.5M214.6 35.8h33M218.4 35.8v3.8M228.6 35.8v3.8M241.3 35.8v3.8M260.3 29.5v6.3h-5M49.5 44.7v10.2M57.1 44.7v10.2M67.3 51v3.9"/>
<path d="M76.2 51v3.9M81.3 42.2h-5.1v1.2M91.4 49.8v5.1h-54.6M101.6 42.2h8.9v10.1M146 58.7h15.3M158.7 40.9v17.8M176.5 40.9v19h41.9v-12.7M186.7 43.4v1.3M199.4 46v6.3M218.4 48.5h10.2M228.6 47.2v2.6M241.3 47.2v10.2"/>
<path d="M148.6 79v7.6M168.9 79v20.3M185.4 79v2.5M52.1 94.2v2.6h35.5M52.1 82.8h53.9M74.9 82.8v17.8M77.5 96.8v3.8M80 89.1v11.5M87.6 89.1h-35.5v2.6M113.7 82.8h13.9M122.6 82.8v1.3M122.6 91.7v1.3"/>
<path d="M135.3 82.8h13.3M139.1 82.8v1.3M139.1 91.7v1.3M168.9 98h5.1M168.9 86.6h8.9M181.6 98h40.6M185.4 91.7v6.3M204.5 94.2v5.1M215.9 91.7v7.6M247.6 93v5M257.8 94.2v3.8h-15.2M52.1 105.7h6.3v2.5"/>
<path d="M52.1 103.1h12.7v5.1M58.4 115.8h6.4M168.9 106.9v1.3M204.5 106.9v.7M215.9 106.9v.7M247.6 105.7v1.2M24.8 120.9h4.4M36.8 120.9v7.6h-12M22.9 150.1v15.2M91.4 156.5v8.8M109.2 148.8v1.3M115.6 148.8h-14v30.5h14"/>
<path d="M123.2 148.8h30.5M130.8 148.8v1.3M143.5 148.8v1.3M151.1 148.8v5.1h2.6M179.1 148.8h25.4M182.9 148.8v1.3M195.6 147.6v2.5M22.9 173v2.5M22.9 160.3h1.2M36.8 160.3h16.5M38.1 160.3v5M38.1 173v2.5"/>
<path d="M48.3 160.3v5M48.3 173v2.5M50.8 160.3v5h2.5M66 173v2.5M78.7 160.3h22.9M80 160.3v5M80 173v2.5M91.4 173v2.5M109.2 179.3v1.3M123.2 179.3h20.3M130.8 179.3v1.3M134.6 176.8v2.5"/>
</g>
<path d="M51.5 112.7l1.2 1.2M51.5 110.1l1.2 1.2M52.7 112.7l-1.2 1.2M52.7 110.1l-1.2 1.2" fill="none" stroke="#000084" stroke-width=".18"/>
<g fill="#009600" stroke="#009600" stroke-width=".18">
<circle cx="158.7" cy="35.8" r=".46"/>
<circle cx="158.7" cy="58.7" r=".46"/>
<circle cx="141" cy="26.9" r=".46"/>
<circle cx="132.1" cy="26.9" r=".46"/>
<circle cx="120.6" cy="26.9" r=".46"/>
<circle cx="186.7" cy="35.8" r=".46"/>
<circle cx="215.9" cy="98" r=".46"/>
<circle cx="218.4" cy="48.5" r=".46"/>
<circle cx="228.6" cy="35.8" r=".46"/>
<circle cx="241.3" cy="35.8" r=".46"/>
<circle cx="260.3" cy="35.8" r=".46"/>
<circle cx="228.6" cy="48.5" r=".46"/>
<circle cx="218.4" cy="35.8" r=".46"/>
<circle cx="247.6" cy="98" r=".46"/>
<circle cx="122.6" cy="82.8" r=".46"/>
<circle cx="139.1" cy="82.8" r=".46"/>
<circle cx="148.6" cy="82.8" r=".46"/>
<circle cx="195.6" cy="148.8" r=".46"/>
<circle cx="182.9" cy="148.8" r=".46"/>
<circle cx="168.9" cy="98" r=".46"/>
<circle cx="168.9" cy="86.6" r=".46"/>
<circle cx="185.4" cy="98" r=".46"/>
<circle cx="204.5" cy="98" r=".46"/>
<circle cx="199.4" cy="35.8" r=".46"/>
<circle cx="29.2" cy="128.5" r=".46"/>
<circle cx="29.2" cy="120.9" r=".46"/>
<circle cx="77.5" cy="96.8" r=".46"/>
<circle cx="80" cy="89.1" r=".46"/>
<circle cx="52.1" cy="96.8" r=".46"/>
<circle cx="58.4" cy="115.8" r=".46"/>
<circle cx="143.5" cy="148.8" r=".46"/>
<circle cx="130.8" cy="148.8" r=".46"/>
<circle cx="109.2" cy="148.8" r=".46"/>
<circle cx="151.1" cy="148.8" r=".46"/>
<circle cx="74.9" cy="26.9" r=".46"/>
<circle cx="57.1" cy="26.9" r=".46"/>
<circle cx="74.9" cy="82.8" r=".46"/>
<circle cx="76.2" cy="54.9" r=".46"/>
<circle cx="67.3" cy="54.9" r=".46"/>
<circle cx="52.1" cy="89.1" r=".46"/>
<circle cx="57.1" cy="54.9" r=".46"/>
<circle cx="49.5" cy="54.9" r=".46"/>
<circle cx="49.5" cy="26.9" r=".46"/>
<circle cx="38.1" cy="160.3" r=".46"/>
<circle cx="50.8" cy="160.3" r=".46"/>
<circle cx="22.9" cy="160.3" r=".46"/>
<circle cx="36.8" cy="128.5" r=".46"/>
<circle cx="101.6" cy="160.3" r=".46"/>
<circle cx="109.2" cy="179.3" r=".46"/>
<circle cx="130.8" cy="179.3" r=".46"/>
<circle cx="134.6" cy="179.3" r=".46"/>
<circle cx="91.4" cy="160.3" r=".46"/>
<circle cx="91.4" cy="26.9" r=".46"/>
</g>
<g font-size="4.2" fill="#0000c2">
<text x="269.2" y="20.8">PoE</text>
<text x="143.5" y="135.1">USB</text>
<text x="259.1" y="135.1">3V3 LDO</text>
<text x="229.9" y="161.8">RADAR FILTERED LDO</text>
</g>
<text font-size="2.8" fill="#840000" x="178" y="190.6">Title: Ambient Tracker PRO</text>
<text font-size="2.1" fill="#0000c2" x="71.1" y="24">IEEE 802.3af Class 0 =&gt; 0.44-12.95W</text>
<g font-size="2.1" fill="#840000">
<text x="178" y="184">Sheet: /Power-Interface/</text>
<text x="178" y="181">Ezlo</text>
<text x="178" y="186.7">File: power.kicad_sch</text>
<text x="178" y="196.9">KiCad E.D.A. kicad (6.0.10)</text>
<text x="178" y="194.1">Size: A4</text>
<text x="200" y="194.1">Date: 2022-12-20</text>
<text x="263" y="194.1">Rev: A</text>
<text x="263" y="196.9">Id: 3/7</text>
</g>
<g font-size="1.8" fill="#840000">
<text x="35" y="11.9">1</text>
<text x="85" y="11.9">2</text>
<text x="135" y="11.9">3</text>
<text x="185" y="11.9">4</text>
<text x="235" y="11.9">5</text>
<text x="285" y="11.9">6</text>
<text x="10.3" y="35.9">A</text>
<text x="285.3" y="35.9">A</text>
<text x="10.3" y="85.9">B</text>
<text x="285.3" y="85.9">B</text>
<text x="10.3" y="135.9">C</text>
<text x="285.3" y="135.9">C</text>
<text x="204.9" y="149.6">1V8_SENSOR</text>
<text x="10.3" y="185.9">D</text>
<text x="144" y="180">3V3_SENSOR</text>
<text x="285.3" y="185.9">D</text>
<text x="35" y="199.9">1</text>
<text x="85" y="199.9">2</text>
<text x="135" y="199.9">3</text>
<text x="185" y="199.9">4</text>
<text x="235" y="199.9">5</text>
<text x="285" y="199.9">6</text>
</g>
<g font-size="1.8" fill="#006464">
<text x="52.3" y="23">TP3</text>
<text x="166.5" y="23.7">U6</text>
<text x="188.2" y="18.7">R14</text>
<text x="188.2" y="21.2">4R7</text>
<text x="52.2" y="25.5">POE_P</text>
<text x="164.5" y="26.3">TX4138</text>
<text x="179.4" y="25">C22</text>
<text x="179.5" y="27.6">0.1uF</text>
<text x="258.2" y="26.3">+5VP</text>
<text x="76.8" y="31.5">R8</text>
<text x="77.1" y="33.8">24K9</text>
<text x="95.5" y="31.4">U4</text>
<text x="123.5" y="32.6">C15</text>
<text x="123.5" y="35.2">15uF</text>
<text x="133.7" y="32.6">R10</text>
<text x="133.7" y="35.2">4K7</text>
<text x="142.5" y="32.6">R11</text>
<text x="142.7" y="35.2">0.03R</text>
<text x="161.8" y="33.9">ILIM</text>
<text x="161.8" y="31.4">VIN</text>
<text x="171" y="31.4">BS</text>
<text x="207.3" y="32.6">33uH 2A</text>
<text x="209.8" y="30.1">L2</text>
<text x="250.3" y="33">1A</text>
<text x="250.4" y="30.7">F2</text>
<text x="60.4" y="40.4">C10</text>
<text x="84.3" y="40.3">ILIM</text>
<text x="84.3" y="37.7">DET</text>
<text x="92.1" y="36.2" transform="rotate(-90 92.1 36.2)">VDD</text>
<text x="96" y="37.7">PG</text>
<text x="118.7" y="41.5">GND</text>
<text x="130.1" y="41.5">GND</text>
<text x="161.8" y="39">EN</text>
<text x="161.8" y="41.5">POK</text>
<text x="161.8" y="36.4">ILIM</text>
<text x="170.6" y="36.4">SW</text>
<text x="171.1" y="41.5">FB</text>
<text x="180.6" y="39">R15</text>
<text x="180.6" y="41.5">22R</text>
<text x="202.1" y="41.5">D4</text>
<text x="263.1" y="41">5VP</text>
<text x="263.2" y="38.5">TP11</text>
<text x="47.6" y="42.1" transform="rotate(-90 47.6 42.1)">D1</text>
<text x="52.7" y="45.3" transform="rotate(-90 52.7 45.3)">SMAJ58A</text>
<text x="60.5" y="42.7">0.1uF</text>
<text x="69.2" y="46.7">R7</text>
<text x="78.1" y="46.7">R9</text>
<text x="84.3" y="42.8">CLASS</text>
<text x="92.1" y="46.7" transform="rotate(-90 92.1 46.7)">VSS</text>
<text x="94.9" y="42.8">RTN</text>
<text x="144" y="47.9">+3V3</text>
<text x="168.3" y="42.9" transform="rotate(-90 168.3 42.9)">GND</text>
<text x="179.3" y="47.9">C23</text>
<text x="202.4" y="44.1">SS510</text>
<text x="221.7" y="42.9">C27</text>
<text x="221.7" y="45.2">12pF</text>
<text x="230.1" y="42.8">R16</text>
<text x="231.6" y="45.3">301</text>
<text x="245.4" y="42.2">C28</text>
<text x="245.6" y="44.7">470uF</text>
<text x="69.5" y="49">180K</text>
<text x="78.3" y="49">4K42</text>
<text x="95.1" y="49.1">TPS2375PW-1</text>
<text x="165.7" y="50.4">GND</text>
<text x="178.6" y="50.4">220pF</text>
<text x="230.1" y="53">R17</text>
<text x="52.3" y="57.5">TP4</text>
<text x="108.7" y="57.3">GND</text>
<text x="147.6" y="54.2">R12</text>
<text x="147.6" y="56.8">10K</text>
<text x="184.7" y="56.8">GND</text>
<text x="197.4" y="56.8">GND</text>
<text x="230.3" y="55.5">57K6</text>
<text x="52.2" y="60.1">POE_N</text>
<text x="226.6" y="61.8">GND</text>
<text x="239.3" y="61.8">GND</text>
<text x="35.8" y="75.8">J3</text>
<text x="108.8" y="77.7">F1</text>
<text x="129.7" y="77.1">FB4</text>
<text x="146.1" y="75.8">VBUS</text>
<text x="166.5" y="75.8">VBUS</text>
<text x="183.2" y="75.8">+5VP</text>
<text x="25.1" y="78.4">USB_C_Receptacle_USB2.0</text>
<text x="41.1" y="83.4">VBUS</text>
<text x="108.7" y="80">1A</text>
<text x="123.4" y="79.6">BLM18SG121TN1D</text>
<text x="44.1" y="89.8">D-</text>
<text x="125.8" y="87.3">C16</text>
<text x="125.9" y="89.7">0.1uF</text>
<text x="142.3" y="87.3">C19</text>
<text x="142.4" y="89.7">0.1uF</text>
<text x="151.3" y="89.3">TP7</text>
<text x="188.3" y="86.4">Q1</text>
<text x="188.7" y="88.9">SI2323DS</text>
<text x="214.3" y="87.2">+5V</text>
<text x="245.9" y="89.2">+3V3</text>
<text x="43.7" y="94.9">D+</text>
<text x="44.1" y="92.3">D-</text>
<text x="151.2" y="91.8">VBUS</text>
<text x="177" y="93.7">D3</text>
<text x="207.2" y="90.3">TP9</text>
<text x="207.4" y="92.8">+5V</text>
<text x="229.3" y="93">LR1107</text>
<text x="231.3" y="90.7">U7</text>
<text x="260.6" y="92.8">3V3</text>
<text x="260.6" y="90.3">TP10</text>
<text x="43.7" y="97.4">D+</text>
<text x="120.7" y="98">GND</text>
<text x="137.2" y="98">GND</text>
<text x="172.3" y="96.2">PMEG4030ER</text>
<text x="225.8" y="98.7">VIN</text>
<text x="234.1" y="98.7">VOUT</text>
<text x="249.2" y="99.9">C29</text>
<text x="42.4" y="103.8">CC1</text>
<text x="42.4" y="106.3">CC2</text>
<text x="83.6" y="105">SP0503BAHT</text>
<text x="84" y="107.6">D2</text>
<text x="170.9" y="102.6">R13</text>
<text x="171.1" y="104.9">100K</text>
<text x="207.7" y="102.6">C25</text>
<text x="207.8" y="104.9">0.1uF</text>
<text x="218.7" y="102.5">C26</text>
<text x="218.8" y="105">10uF</text>
<text x="233" y="104.6" transform="rotate(-90 233 104.6)">GND</text>
<text x="249.4" y="106.3">100uF</text>
<text x="41.3" y="111.4">SBU1</text>
<text x="41.3" y="113.9">SBU2</text>
<text x="60.3" y="111.5">R5</text>
<text x="60.4" y="113.8">5K1</text>
<text x="66.7" y="111.5">R6</text>
<text x="66.8" y="113.8">5K1</text>
<text x="167.1" y="113.2">GND</text>
<text x="202.6" y="112.6">GND</text>
<text x="214.1" y="112.6">GND</text>
<text x="230.6" y="113.2">GND</text>
<text x="245.8" y="112">GND</text>
<text x="29.8" y="114.8" transform="rotate(-90 29.8 114.8)">SHIELD</text>
<text x="37.5" y="114.8" transform="rotate(-90 37.5 114.8)">GND</text>
<text x="75.6" y="115.8">GND</text>
<text x="18" y="125.3">C7</text>
<text x="31.1" y="124.2">R4</text>
<text x="56.6" y="120.8">GND</text>
<text x="18.8" y="128.5">4.7nF</text>
<text x="31.1" y="126.5">1M</text>
<text x="35" y="133.5">GND</text>
<text x="117.7" y="141.9">FB2</text>
<text x="165.2" y="141.9">U5</text>
<text x="198.3" y="143.6">TP8</text>
<text x="21.3" y="145.7">+5V</text>
<text x="111.4" y="144.4">BLM15PD121SN1B</text>
<text x="158.9" y="144.4">XC6228D182VR-G</text>
<text x="159.3" y="149.5">VIN</text>
<text x="168.6" y="149.5">VOUT</text>
<text x="198.4" y="146.2">1V8_S</text>
<text x="29.4" y="154.6">L1</text>
<text x="58.5" y="155.8">XC6228D332VR-G</text>
<text x="64.9" y="153.3">U3</text>
<text x="94.2" y="152.5">TP5</text>
<text x="94.2" y="155.1">3V3_C</text>
<text x="112.1" y="153.3">C13</text>
<text x="112.2" y="155.8">0.1uF</text>
<text x="133.7" y="153.3">C17</text>
<text x="133.7" y="155.8">10uF</text>
<text x="146.4" y="153.3">C20</text>
<text x="146.5" y="155.8">0.1uF</text>
<text x="159.3" y="154.6">CE</text>
<text x="167" y="156" transform="rotate(-90 167 156)">GND</text>
<text x="185.7" y="153.3">C21</text>
<text x="185.8" y="155.8">0.1uF</text>
<text x="198.4" y="153.3">C24</text>
<text x="198.5" y="155.8">10uF</text>
<text x="28.3" y="157.1">10uH</text>
<text x="58.9" y="160.9">VIN</text>
<text x="68.2" y="160.9">VOUT</text>
<text x="58.9" y="166">CE</text>
<text x="66.7" y="167.4" transform="rotate(-90 66.7 167.4)">GND</text>
<text x="107.4" y="162.8">GND</text>
<text x="129" y="162.8">GND</text>
<text x="141.7" y="162.8">GND</text>
<text x="164.5" y="166.6">GND</text>
<text x="181" y="162.8">GND</text>
<text x="193.7" y="162.8">GND</text>
<text x="25.6" y="168.5">C6</text>
<text x="25.7" y="171.1">10uF</text>
<text x="40.8" y="168.5">C8</text>
<text x="41" y="171.1">10uF</text>
<text x="51" y="168.5">C9</text>
<text x="51.2" y="171.1">0.1uF</text>
<text x="82.9" y="168.5">C11</text>
<text x="83" y="171.1">0.1uF</text>
<text x="94.3" y="168.5">C12</text>
<text x="94.3" y="171.1">10uF</text>
<text x="117.7" y="172.3">FB3</text>
<text x="137.3" y="172.8">TP6</text>
<text x="111.4" y="174.9">BLM15PD121SN1B</text>
<text x="137.4" y="175.4">3V3_S</text>
<text x="21" y="180.5">GND</text>
<text x="36.3" y="180.5">GND</text>
<text x="46.4" y="180.5">GND</text>
<text x="64.2" y="180.5">GND</text>
<text x="78.2" y="180.5">GND</text>
<text x="89.6" y="180.5">GND</text>
<text x="112.1" y="183.8">C14</text>
<text x="133.7" y="183.8">C18</text>
<text x="112.2" y="186.3">0.1uF</text>
<text x="133.8" y="186.3">0.1uF</text>
<text x="107.4" y="193.2">GND</text>
<text x="129" y="193.2">GND</text>
</g>
<g font-size="1.8" fill="#725600">
<text x="24.4" y="27.6">POE_PWR_P</text>
<text x="24.3" y="55.5">POE_PWR_N</text>
<text x="162.8" y="59.3">DCDC_POK</text>
<text x="89.1" y="89.8">USB_DN</text>
<text x="89.1" y="97.4">USB_DP</text>
</g>
<g font-size="1.8" fill="#a90000">
<text x="91.2" y="31.2" transform="rotate(-90 91.2 31.2)">8</text>
<text x="159.5" y="33">2</text>
<text x="159.5" y="30.5">3</text>
<text x="159.5" y="35.6">9</text>
<text x="174.8" y="35.6">1</text>
<text x="174.8" y="30.5">8</text>
<text x="82.1" y="39.4">1</text>
<text x="82.1" y="41.9">2</text>
<text x="82.1" y="36.8">3</text>
<text x="99.8" y="41.9">5</text>
<text x="99.8" y="36.8">6</text>
<text x="159.5" y="38.1">6</text>
<text x="159.5" y="40.6">7</text>
<text x="174.8" y="40.6">5</text>
<text x="167.4" y="45.2" transform="rotate(-90 167.4 45.2)">4</text>
<text x="91.2" y="49" transform="rotate(-90 91.2 49)">4</text>
<text x="48.4" y="82.5">A4</text>
<text x="186.9" y="83.3" transform="rotate(-90 186.9 83.3)">3</text>
<text x="48.4" y="88.9">A7</text>
<text x="178.6" y="88.1">1</text>
<text x="48.4" y="94">A6</text>
<text x="48.4" y="91.4">B7</text>
<text x="186.9" y="90.9" transform="rotate(-90 186.9 90.9)">2</text>
<text x="48.4" y="96.5">B6</text>
<text x="223" y="97.8">2</text>
<text x="240.8" y="97.8">3</text>
<text x="48.4" y="102.9">A5</text>
<text x="48.4" y="105.4">B5</text>
<text x="74.7" y="102.3" transform="rotate(-90 74.7 102.3)">2</text>
<text x="77.2" y="102.3" transform="rotate(-90 77.2 102.3)">3</text>
<text x="79.8" y="102.3" transform="rotate(-90 79.8 102.3)">4</text>
<text x="232.2" y="107.4" transform="rotate(-90 232.2 107.4)">1</text>
<text x="48.4" y="110.5">A8</text>
<text x="48.4" y="113">B8</text>
<text x="77.2" y="110" transform="rotate(-90 77.2 110)">1</text>
<text x="29" y="119.4" transform="rotate(-90 29 119.4)">S1</text>
<text x="36.6" y="119.5" transform="rotate(-90 36.6 119.5)">A1</text>
<text x="155.7" y="148.6">1</text>
<text x="176" y="148.6">5</text>
<text x="155.7" y="153.7">3</text>
<text x="55.4" y="160">1</text>
<text x="75.7" y="160">5</text>
<text x="166.1" y="159.5" transform="rotate(-90 166.1 159.5)">2</text>
<text x="55.4" y="165.1">3</text>
<text x="65.8" y="170.9" transform="rotate(-90 65.8 170.9)">2</text>
</g>
<g font-size="1.8" fill="#840084">
<text x="179.5" y="30.1">100V</text>
<text x="123.7" y="37.7">100V</text>
<text x="189.9" y="41.5" transform="rotate(-90 189.9 41.5)">DNP</text>
<text x="60.2" y="45.3">100V</text>
<text x="246.1" y="46.6">16V</text>
<text x="179.5" y="53">100V</text>
<text x="191.1" y="51.6" transform="rotate(-90 191.1 51.6)">DNP</text>
</g>
<g font-size="1.8" fill="#0000c2">
<text x="194.3" y="63.4">Vout = 0.805*(1+Ra/Rb)</text>
<text x="53.3" y="72.8">Place USB connector close to RJ45 JACK so that the user</text>
<text x="53.3" y="74.8">cannot physically insert both at the same time!</text>
<text x="174" y="80.3">OR</text>
<text x="174" y="82.4">select</text>
<text x="193" y="78.9">~{SI2323DS}</text>
<text x="193" y="80.9">Vds = -30V</text>
<text x="193" y="82.9">Id = -5A</text>
<text x="101.6" y="103.3">F1 -&gt; Hold=1A Trip=2A Rmax=0.23</text>
<text x="72.4" y="119.3">Warning!</text>
<text x="72.4" y="121.4">Product guidelines should instruct the user to NOT connect</text>
<text x="72.4" y="123.4">both USB and PoE at the same time.</text>
<text x="212.1" y="123.7">Voltage Rail List</text>
<text x="212.1" y="125.7">VBUS = 5V fused from USB input</text>
<text x="72.4" y="127.5">For these reasons, if we include a USB adapter in the box, it</text>
<text x="72.4" y="129.6">should be a good one, with necessary safety approbvals.</text>
<text x="212.1" y="127.8">+5VP = 5V fused from PoE</text>
<text x="212.1" y="129.8">+5V = OR'ed 5V from VBUS &amp; PoE</text>
<text x="212.1" y="131.9">+3V3 = LDO 3V3</text>
<text x="72.4" y="133.6">Additionally it is strictly forbidden to connect USB to a computer</text>
<text x="72.4" y="135.7">while powered from PoE</text>
</g>
<g font-size="1.8" fill="#0f0f0f">
<text x="54.6" y="82.4">V_USB</text>
<text x="54.6" y="88.8">USB_D_N</text>
<text x="54.6" y="96.4">USB_D_P</text>
<text x="53.3" y="105.3">CC2</text>
<text x="53.3" y="102.8">CC1</text>
</g>
<g font-size="1.8" fill="#009600">
<text x="39.4" y="159.9">VIN_CLEAN</text>
<text x="80" y="159.9">3V3_CLEAN</text>
</g>
<g font-size="1.4" fill="#0f0f0f">
<text x="143.5" y="26.6">DCDC_VIN</text>
<text x="176.3" y="24.4" transform="rotate(-90 176.3 24.4)">DCDC_BS</text>
<text x="103.2" y="36.8">POE_EN_DCDC</text>
<text x="158.5" y="54.9" transform="rotate(-90 158.5 54.9)">DCDC_POK</text>
<text x="209.5" y="59.7">DCDC_FB</text>
<text x="132.1" y="148.6">3V3_LDO1V8</text>
</g>
<g font-size="1.4" fill="#0000c2">
<text x="73.4" y="34.5" transform="rotate(-90 73.4 34.5)">RDET</text>
<text x="138.4" y="41.9">0.03R = max 2A</text>
<text x="229.9" y="47">Ra</text>
<text x="76.8" y="50.8">RCLASS</text>
<text x="229.9" y="57.1">Rb</text>
<text x="175.3" y="118.8">Estimated Power Usage 3V3 rail</text>
<text x="175.3" y="120.4">Max current considered</text>
<text x="175.3" y="123.7">ESP32 = 100mA</text>
<text x="175.3" y="125.3">BME680 = 15mA</text>
<text x="175.3" y="126.9">W5500 = 130mA</text>
<text x="175.3" y="128.5">RADAR = 125mA</text>
<text x="175.3" y="130.1">UWB</text>
<text x="180.1" y="130.1">= 50mA</text>
<text x="175.3" y="133.3">TOTAL = 420mA</text>
</g>
<g font-size="1.1" fill="#0f0f0f">
<text x="150.5" y="35.6">DCDC_ILIM</text>
<text x="178.4" y="35.6">DCDC_SW</text>
<text x="221" y="35.6">DCDC_OUT</text>
</g>
<g font-size="1.1" fill="#006464">
<text x="24.5" y="160">1</text>
<text x="35.9" y="160">2</text>
</g>
</svg>
